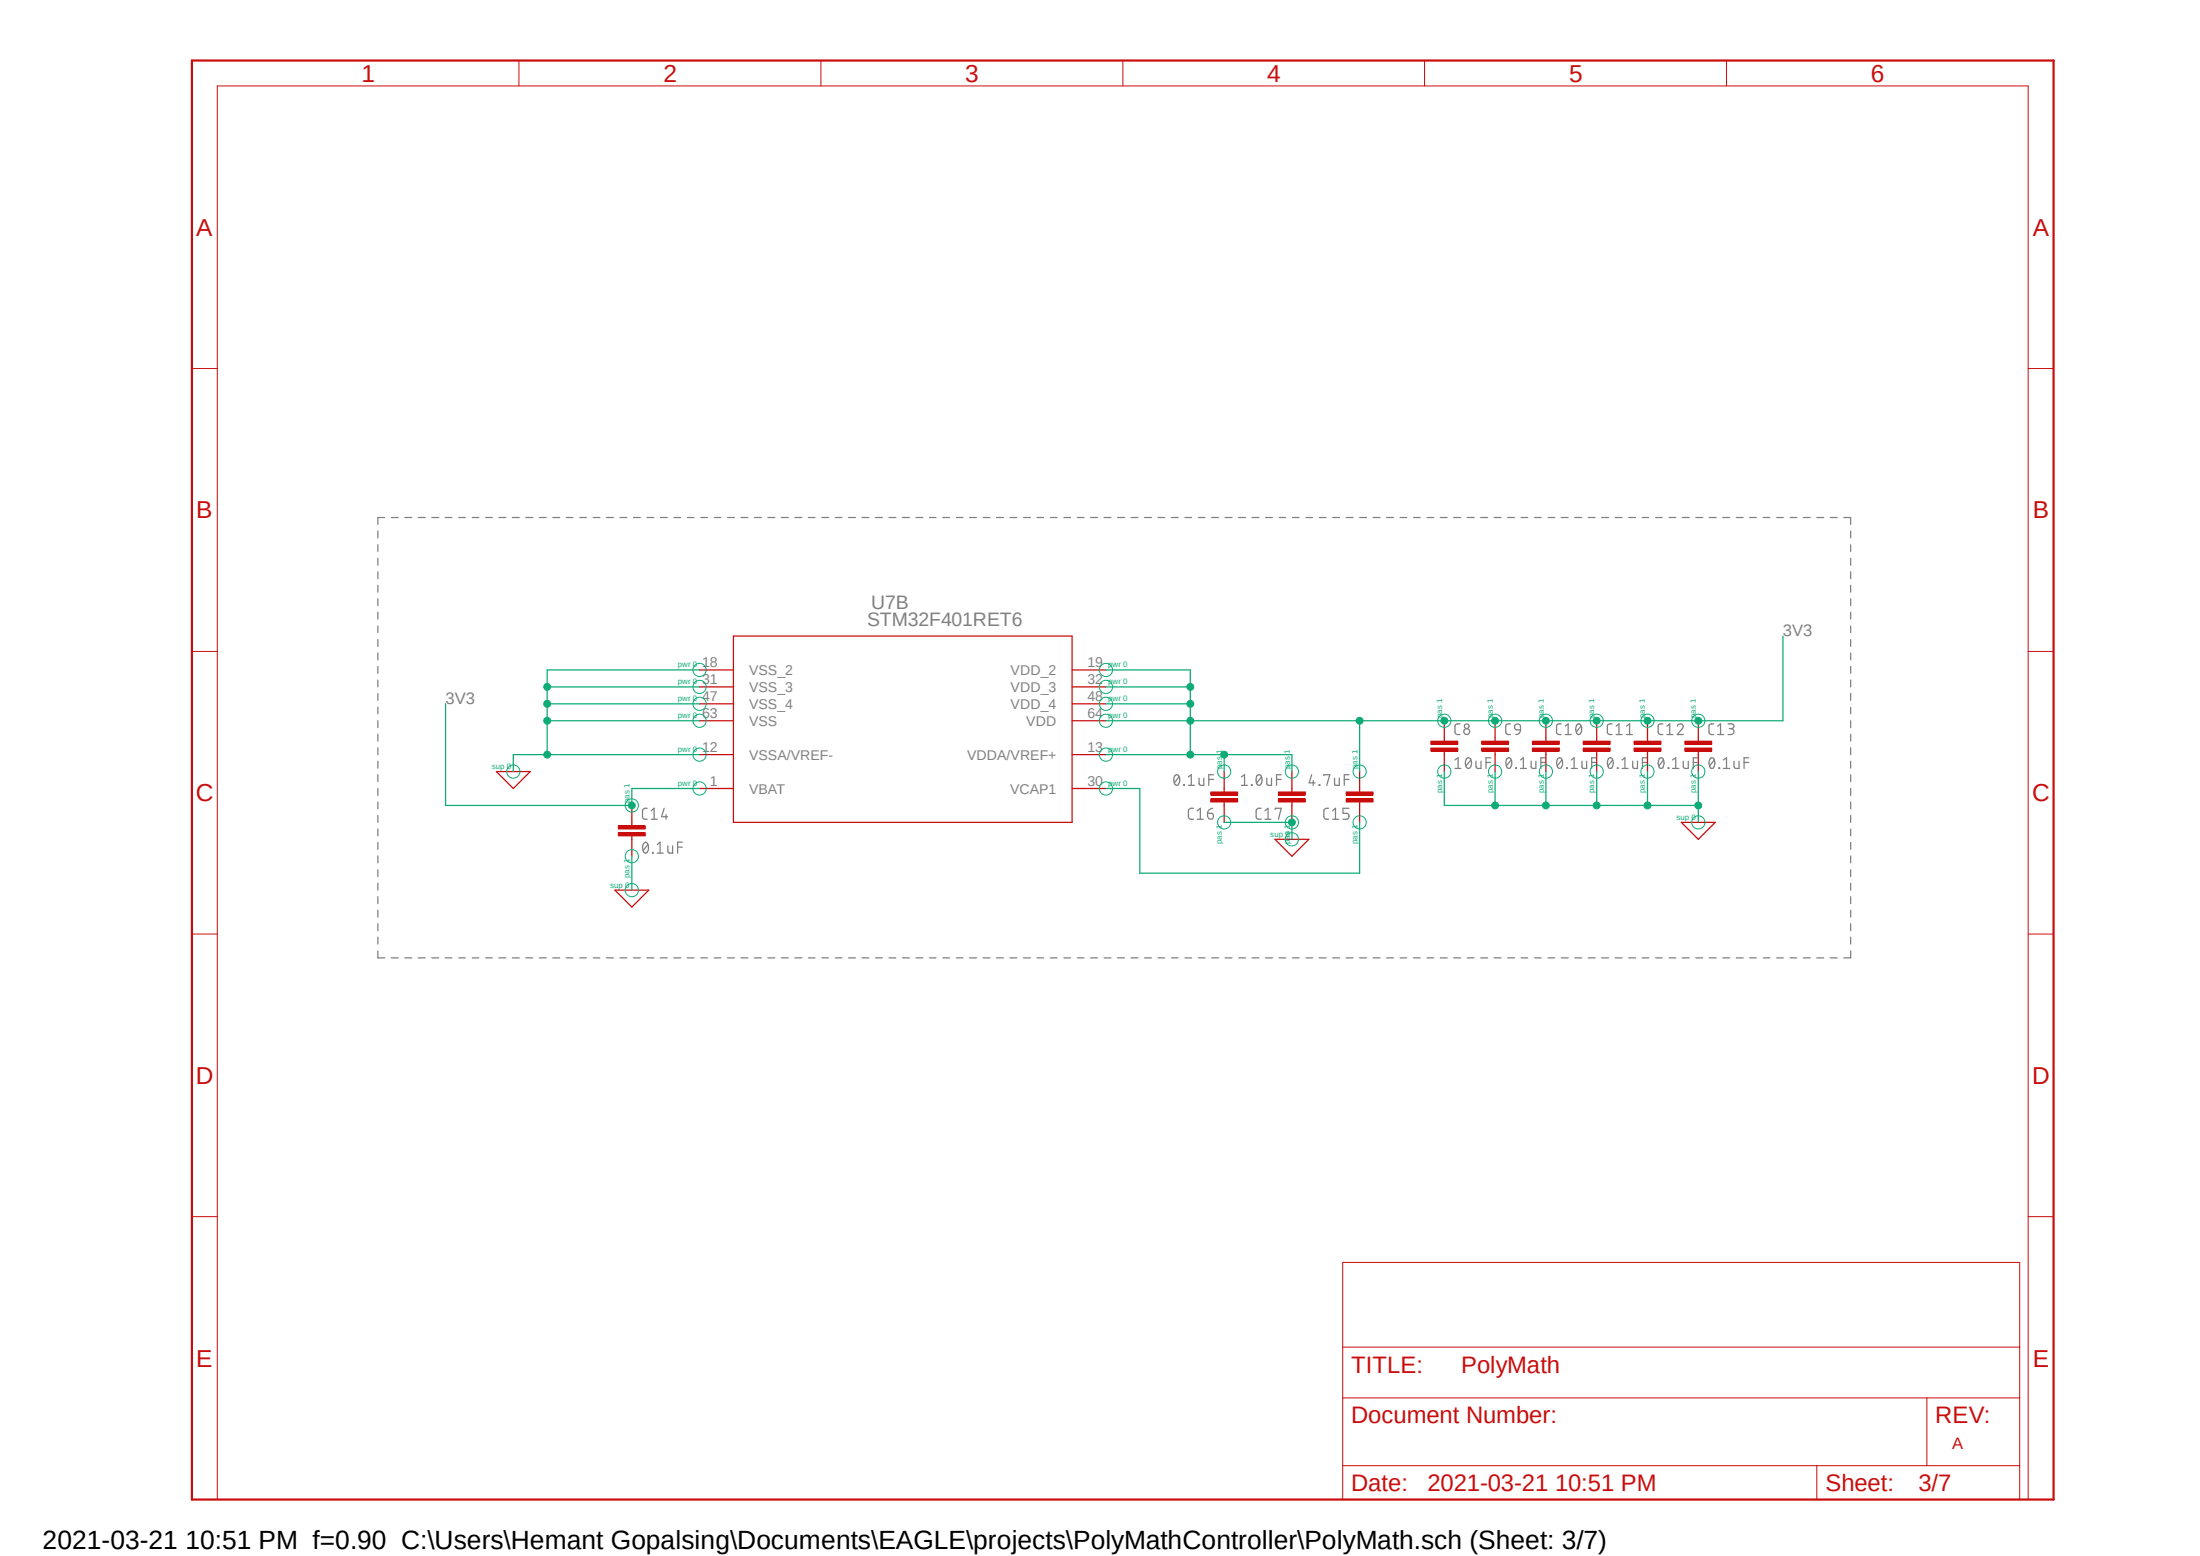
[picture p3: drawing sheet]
<svg xmlns="http://www.w3.org/2000/svg" width="297mm" height="210mm" viewBox="0 0 297 210" stroke-linecap="round" stroke-linejoin="round" font-family="sans-serif">
<path d="M25.4 7.9l252.2 195M277.6 7.9l-252.2 195" fill="none" stroke="#fff" stroke-width=".14"/>
<g fill="none" stroke="#808080" stroke-width=".17">
<path d="M197.1 97.7h-.5l-.2 .3 .1 1 .1 .1h.5M203.9 97.7h-.4l-.2 .3v1l.2 .1h.4M204.5 97.9a.42 .42 0 0 1 .5-.2 .42 .42 0 0 1 .3 .4v.4h-.5a.4 .4 0 0 1-.3-.6zM205.3 98.5a.59 .59 0 0 1-.7 .6M210.8 97.7h-.5l-.2 .3 .1 1 .1 .1h.5M211.3 99.1h.8M211.3 98l.4-.3v1.4M212.9 97.9a.31 .31 0 0 1 .2-.2 .31 .31 0 0 1 .3 .2 .87 .87 0 0 1-.3 1.2 .92 .92 0 0 1-.2-1.2zM213.4 98l-.6 .8M217.6 97.7h-.4l-.2 .3v1l.2 .1h.4M218.2 99.1h.8M218.2 98l.4-.3v1.4"/>
<path d="M219.6 99.1h.8M219.6 98l.4-.3v1.4M224.5 97.7h-.5l-.1 .3v1l.1 .1h.5M225 99.1h.8M225 98l.4-.3v1.4M226.4 98a.4 .4 0 0 1 .6-.3 .4 .4 0 0 1 .1 .6l-.7 .8h.8M231.4 97.7h-.5l-.2 .3 .1 1 .1 .1h.5M231.9 99.1h.8M231.9 98l.4-.3v1.4M233.3 97.7h.6a.31 .31 0 0 1 .2 .4 .31 .31 0 0 1-.3 .2h-.3M233.7 98.3l.2 .1a.41 .41 0 0 1 .2 .4 .41 .41 0 0 1-.4 .3h-.4M87 113.7h.2a.93 .93 0 0 1 .1 1.4h-.1a.89 .89 0 0 1-.2-1.4z"/>
<path d="M87.4 109.1l-.5 .1-.2 .2 .1 1 .1 .1 .5 .1M87.5 114l-.7 .8M87.9 110.6h.8M87.9 109.4l.4-.3v1.5M88.1 115.1h.1zM88.7 115.1h.8M88.7 114l.4-.3v1.4M89.7 109.1l-.4 1.1h.8M89.9 109.9v.7M90.2 114.2v.8l.2 .1h.4v-.9M91.5 114.3h.6M92.1 113.7h-.6v1.4"/>
<path d="M158.6 104.7a.31 .31 0 0 1 .3-.1 .31 .31 0 0 1 .2 .1 .87 .87 0 0 1-.2 1.3 .92 .92 0 0 1-.3-1.3zM159.2 104.9l-.7 .8M159.8 105.9l.1 .1zM160.4 106h.8M160.4 104.9l.4-.3v1.4M161.1 109.1h-.3l-.3 .2-.1 .1 .1 1 .1 .1 .5 .1M161.6 110.6h.8M161.6 109.4l.5-.3v1.5M161.9 105v.9l.2 .1h.4v-1M163 109.8h.5a.41 .41 0 0 1 .3 .4 .41 .41 0 0 1-.4 .4 .41 .41 0 0 1-.4-.4zM163.2 105.2h.6M163.7 109.1a.73 .73 0 0 0-.7 .7"/>
<path d="M163.8 104.6h-.6v1.4M167.6 106h.8M167.6 104.9l.4-.3v1.4M169 105.9v.1zM169.8 104.6h.2a.82 .82 0 0 1 0 1.4 .89 .89 0 0 1-.2-1.4zM170.3 109.1h-.4l-.3 .2v.1v1l.2 .1 .5 .1M170.3 104.9l-.6 .8M170.8 110.6h.8M170.8 109.4l.4-.3v1.5M171 105v.9l.2 .1h.5v-1M172.2 109.3v-.2h.8l-.4 1.5M172.3 105.2h.7"/>
<path d="M173 104.6h-.7v1.4M177.1 104.6l-.4 1.1h.8M177.3 105.4v.6M178.1 105.9l.1 .1zM178.7 104.7v-.1h.8l-.4 1.4M179.4 109.1l-.5 .1-.2 .2 .1 1 .1 .1 .5 .1M179.9 110.6h.8M179.9 109.4l.4-.3v1.5M180.2 105v.9l.2 .1h.4v-1M181.5 105.2h.6M182.1 109.1h-.8v.7h.5a.42 .42 0 0 1 .3 .4 .42 .42 0 0 1-.3 .4h-.5M182.1 104.6h-.6v1.4"/>
<path d="M196.4 102.6l.4-.3v1.4M196.4 103.7h.8M198 102.4a.34 .34 0 0 1 .5 0 .92 .92 0 0 1-.3 1.3 .92 .92 0 0 1-.2-1.3zM198.6 102.6l-.7 .8M199.3 102.7v.8l.2 .2h.4v-1M200.6 102.9h.7M201.3 102.3h-.7v1.4M203.4 102.4a.31 .31 0 0 1 .3-.1 .31 .31 0 0 1 .3 .1 .87 .87 0 0 1-.3 1.3 .92 .92 0 0 1-.3-1.3zM204 102.6l-.6 .8M204.6 103.6l.1 .1zM205.3 103.7h.8M205.3 102.6l.4-.3v1.4"/>
<path d="M206.7 102.7v.9l.2 .1h.4v-1M208 102.9h.7M208.7 102.3h-.7v1.4M210.3 102.4a.31 .31 0 0 1 .2-.1 .31 .31 0 0 1 .3 .1 .87 .87 0 0 1-.2 1.3 .92 .92 0 0 1-.3-1.3zM210.9 102.6l-.7 .8M211.5 103.6l.1 .1zM212.1 103.7h.8M212.1 102.6l.4-.3v1.4M213.6 102.7v.9l.2 .1h.4v-1M214.9 102.9h.6M215.5 102.3h-.6v1.4M217.2 102.3h.2a.67 .67 0 0 1 .4 1l-.2 .4h-.2a.72 .72 0 0 1-.4-1z"/>
<path d="M217.7 102.6l-.6 .8M218.4 103.6v.1zM219 103.7h.8M219 102.6l.4-.3v1.4M220.4 102.7v.9l.2 .1h.5v-1M221.7 102.9h.7M222.4 102.3h-.7v1.4M224.1 102.3h.2a.67 .67 0 0 1 .3 1l-.1 .4h-.2a.72 .72 0 0 1-.4-1zM224.6 102.6l-.7 .8M225.2 103.6l.1 .1zM225.8 103.7h.9M225.8 102.6l.4-.3v1.4"/>
<path d="M227.2 102.7v.8l.3 .2h.4v-1M228.6 102.9h.6M229.2 102.3h-.6v1.4M230.9 102.3h.2a.64 .64 0 0 1 .4 1l-.2 .4h-.2a.77 .77 0 0 1-.3-1zM231.4 102.6l-.6 .8M232.1 103.6l.1 .1zM232.7 103.7h.8M232.7 102.6l.4-.3v1.4M234.1 102.7v.8l.3 .2h.4v-1M235.5 102.9h.6M236.1 102.3h-.6v1.4"/>
<circle cx="198" cy="98.7" r=".41"/>
<circle cx="198" cy="98" r=".31"/>
</g>
<path d="M25.9 8.2h251.3v194.2h-251.3z" fill="none" stroke="#c90d0c" stroke-width=".3"/>
<g fill="none" stroke="#c90d0c" stroke-width=".14">
<path d="M70.1 8.2v3.4M110.8 8.2v3.4M151.6 8.2v3.4M192.3 8.2v3.4M233.1 8.2v3.4M25.9 49.7h3.4M273.8 49.7h3.4M25.9 87.9h3.4M273.8 87.9h3.4M83.5 112.4h3.6v.4h-3.6zM83.5 111.5h3.6v.4h-3.6zM163.4 106.9h3.7v.4h-3.7z"/>
<path d="M163.4 107.8h3.7v.4h-3.7zM172.6 106.9h3.6v.4h-3.6zM172.6 107.8h3.6v.4h-3.6zM181.7 106.9h3.7v.4h-3.7zM181.7 107.8h3.7v.4h-3.7zM193.2 101h3.6v.4h-3.6zM193.2 100h3.6v.5h-3.6zM200 101h3.7v.4h-3.7zM200 100h3.7v.5h-3.7zM206.9 101h3.6v.4h-3.6zM206.9 100h3.6v.5h-3.6zM213.7 101h3.7v.4h-3.7z"/>
<path d="M213.7 100h3.7v.5h-3.7zM220.6 101h3.6v.4h-3.6zM220.6 100h3.6v.5h-3.6zM227.5 101h3.6v.4h-3.6zM227.5 100h3.6v.5h-3.6zM25.9 126.1h3.4M273.8 126.1h3.4M25.9 164.2h3.4M181.3 170.4h91.4v32h-91.4zM273.8 164.2h3.4M181.3 188.7h91.4M181.3 197.8h91.4"/>
<path d="M181.3 181.8h91.4M245.3 197.8v4.6M260.1 188.7v9.1M29.3 202.4v-190.8h244.5v190.8"/>
</g>
<g fill="none" stroke="#c90d0c" stroke-width=".17">
<path d="M94.4 90.4h4.6M94.4 92.7h4.6M94.4 95h4.6M94.4 97.3h4.6M99 85.9h45.7v25.1h-45.7zM144.7 90.4h4.6M144.7 92.7h4.6M144.7 95h4.6M144.7 97.3h4.6M195 97.3v2.7M201.8 97.3v2.7M208.7 97.3v2.7"/>
<path d="M215.6 97.3v2.7M222.4 97.3v2.7M229.3 97.3v2.7M67 104.1h4.6l-2.3 2.3zM85.3 108.7v2.8M85.3 112.8v2.8M94.4 101.9h4.6M94.4 106.4h4.6M144.7 101.9h4.6M144.7 106.4h4.6M165.3 104.1v2.8M165.3 108.2v2.8"/>
<path d="M172.1 113.3h4.6l-2.3 2.3zM174.4 104.1v2.8M174.4 108.2v2.8M183.6 104.1v2.8M183.6 108.2v2.8M195 101.4v2.7M201.8 101.4v2.7M208.7 101.4v2.7M215.6 101.4v2.7M222.4 101.4v2.7M227 111h4.6l-2.3 2.3zM229.3 101.4v2.7"/>
<path d="M83 120.1h4.6l-2.3 2.3z"/>
</g>
<g fill="none" stroke="#c90d0c" stroke-width=".42">
<path d="M83.5 112.6h3.6M83.5 111.7h3.6M163.4 107.1h3.7M163.4 108h3.7M172.6 107.1h3.6M172.6 108h3.6M181.7 107.1h3.7M181.7 108h3.7M193.2 101.2h3.6M193.2 100.2h3.6M200 101.2h3.7M200 100.2h3.7"/>
<path d="M206.9 101.2h3.6M206.9 100.2h3.6M213.7 101.2h3.7M213.7 100.2h3.7M220.6 101.2h3.6M220.6 100.2h3.6M227.5 101.2h3.6M227.5 100.2h3.6"/>
</g>
<g fill="none" stroke="#0dab76" stroke-width=".14">
<circle cx="94.4" cy="92.7" r=".89"/>
<circle cx="94.4" cy="97.3" r=".89"/>
<circle cx="94.4" cy="95" r=".89"/>
<circle cx="94.4" cy="90.4" r=".89"/>
<circle cx="149.3" cy="90.4" r=".89"/>
<circle cx="149.3" cy="92.7" r=".89"/>
<circle cx="149.3" cy="95" r=".89"/>
<circle cx="149.3" cy="97.3" r=".89"/>
<circle cx="195" cy="97.3" r=".89"/>
<circle cx="201.8" cy="97.3" r=".89"/>
<circle cx="208.7" cy="97.3" r=".89"/>
<circle cx="215.6" cy="97.3" r=".89"/>
<circle cx="222.4" cy="97.3" r=".89"/>
<circle cx="229.3" cy="97.3" r=".89"/>
<circle cx="69.3" cy="104.1" r=".89"/>
<circle cx="85.3" cy="108.7" r=".89"/>
<circle cx="85.3" cy="115.6" r=".89"/>
<circle cx="94.4" cy="101.9" r=".89"/>
<circle cx="94.4" cy="106.4" r=".89"/>
<circle cx="149.3" cy="106.4" r=".89"/>
<circle cx="149.3" cy="101.9" r=".89"/>
<circle cx="165.3" cy="104.1" r=".89"/>
<circle cx="165.3" cy="111" r=".89"/>
<circle cx="174.4" cy="111" r=".89"/>
<circle cx="174.4" cy="104.1" r=".89"/>
<circle cx="174.4" cy="113.3" r=".89"/>
<circle cx="183.6" cy="111" r=".89"/>
<circle cx="183.6" cy="104.1" r=".89"/>
<circle cx="195" cy="104.1" r=".89"/>
<circle cx="201.8" cy="104.1" r=".89"/>
<circle cx="208.7" cy="104.1" r=".89"/>
<circle cx="215.6" cy="104.1" r=".89"/>
<circle cx="222.4" cy="104.1" r=".89"/>
<circle cx="229.3" cy="111" r=".89"/>
<circle cx="229.3" cy="104.1" r=".89"/>
<circle cx="85.3" cy="120.1" r=".89"/>
</g>
<path d="M73.9 92.7h20.5M94.4 90.4h-20.5v11.5" fill="none" stroke="#0dab76" stroke-width=".17"/>
<circle cx="73.9" cy="92.7" r=".46" fill="#0dab76"/>
<circle cx="73.9" cy="92.7" r=".46" fill="none" stroke="#0dab76" stroke-width=".14"/>
<path d="M73.9 95h20.5" fill="none" stroke="#0dab76" stroke-width=".17"/>
<circle cx="73.9" cy="95" r=".46" fill="#0dab76"/>
<circle cx="73.9" cy="95" r=".46" fill="none" stroke="#0dab76" stroke-width=".14"/>
<path d="M73.9 97.3h20.5" fill="none" stroke="#0dab76" stroke-width=".17"/>
<circle cx="73.9" cy="97.3" r=".46" fill="#0dab76"/>
<circle cx="73.9" cy="97.3" r=".46" fill="none" stroke="#0dab76" stroke-width=".14"/>
<path d="M69.3 101.9h25.1" fill="none" stroke="#0dab76" stroke-width=".17"/>
<circle cx="73.9" cy="101.9" r=".46" fill="#0dab76"/>
<circle cx="73.9" cy="101.9" r=".46" fill="none" stroke="#0dab76" stroke-width=".14"/>
<path d="M69.3 101.9v2.2M195 104.1v4.6h6.8M229.3 104.1v6.9" fill="none" stroke="#0dab76" stroke-width=".17"/>
<circle cx="229.3" cy="108.7" r=".46" fill="#0dab76"/>
<circle cx="229.3" cy="108.7" r=".46" fill="none" stroke="#0dab76" stroke-width=".14"/>
<path d="M201.8 104.1v4.6h27.5" fill="none" stroke="#0dab76" stroke-width=".17"/>
<circle cx="201.8" cy="108.7" r=".46" fill="#0dab76"/>
<circle cx="201.8" cy="108.7" r=".46" fill="none" stroke="#0dab76" stroke-width=".14"/>
<path d="M208.7 104.1v4.6" fill="none" stroke="#0dab76" stroke-width=".17"/>
<circle cx="208.7" cy="108.7" r=".46" fill="#0dab76"/>
<circle cx="208.7" cy="108.7" r=".46" fill="none" stroke="#0dab76" stroke-width=".14"/>
<path d="M215.6 104.1v4.6" fill="none" stroke="#0dab76" stroke-width=".17"/>
<circle cx="215.6" cy="108.7" r=".46" fill="#0dab76"/>
<circle cx="215.6" cy="108.7" r=".46" fill="none" stroke="#0dab76" stroke-width=".14"/>
<path d="M222.4 104.1v4.6" fill="none" stroke="#0dab76" stroke-width=".17"/>
<circle cx="222.4" cy="108.7" r=".46" fill="#0dab76"/>
<circle cx="222.4" cy="108.7" r=".46" fill="none" stroke="#0dab76" stroke-width=".14"/>
<path d="M165.3 111h9.1v2.3" fill="none" stroke="#0dab76" stroke-width=".17"/>
<circle cx="174.4" cy="111" r=".46" fill="#0dab76"/>
<circle cx="174.4" cy="111" r=".46" fill="none" stroke="#0dab76" stroke-width=".14"/>
<path d="M60.2 95v13.7h25.1v-2.3M85.3 115.6v4.5M149.3 106.4h4.6v11.5h29.7v-6.9" fill="none" stroke="#0dab76" stroke-width=".17"/>
<circle cx="85.3" cy="108.7" r=".46" fill="#0dab76"/>
<circle cx="85.3" cy="108.7" r=".46" fill="none" stroke="#0dab76" stroke-width=".14"/>
<path d="M149.3 95h11.4v6.9h-11.4M149.3 97.3h11.4M85.3 106.4h9.1" fill="none" stroke="#0dab76" stroke-width=".17"/>
<circle cx="160.7" cy="97.3" r=".46" fill="#0dab76"/>
<circle cx="160.7" cy="97.3" r=".46" fill="none" stroke="#0dab76" stroke-width=".14"/>
<path d="M149.3 92.7h11.4v2.3" fill="none" stroke="#0dab76" stroke-width=".17"/>
<circle cx="160.7" cy="95" r=".46" fill="#0dab76"/>
<circle cx="160.7" cy="95" r=".46" fill="none" stroke="#0dab76" stroke-width=".14"/>
<path d="M149.3 90.4h11.4v2.3" fill="none" stroke="#0dab76" stroke-width=".17"/>
<circle cx="160.7" cy="92.7" r=".46" fill="#0dab76"/>
<circle cx="160.7" cy="92.7" r=".46" fill="none" stroke="#0dab76" stroke-width=".14"/>
<path d="M160.7 101.9h4.6" fill="none" stroke="#0dab76" stroke-width=".17"/>
<circle cx="160.7" cy="101.9" r=".46" fill="#0dab76"/>
<circle cx="160.7" cy="101.9" r=".46" fill="none" stroke="#0dab76" stroke-width=".14"/>
<path d="M165.3 104.1v-2.2h9.1v2.2" fill="none" stroke="#0dab76" stroke-width=".17"/>
<circle cx="165.3" cy="101.9" r=".46" fill="#0dab76"/>
<circle cx="165.3" cy="101.9" r=".46" fill="none" stroke="#0dab76" stroke-width=".14"/>
<path d="M240.7 85.9v11.4h-80" fill="none" stroke="#0dab76" stroke-width=".17"/>
<circle cx="195" cy="97.3" r=".46" fill="#0dab76"/>
<circle cx="195" cy="97.3" r=".46" fill="none" stroke="#0dab76" stroke-width=".14"/>
<circle cx="201.8" cy="97.3" r=".46" fill="#0dab76"/>
<circle cx="201.8" cy="97.3" r=".46" fill="none" stroke="#0dab76" stroke-width=".14"/>
<circle cx="208.7" cy="97.3" r=".46" fill="#0dab76"/>
<circle cx="208.7" cy="97.3" r=".46" fill="none" stroke="#0dab76" stroke-width=".14"/>
<circle cx="215.6" cy="97.3" r=".46" fill="#0dab76"/>
<circle cx="215.6" cy="97.3" r=".46" fill="none" stroke="#0dab76" stroke-width=".14"/>
<circle cx="222.4" cy="97.3" r=".46" fill="#0dab76"/>
<circle cx="222.4" cy="97.3" r=".46" fill="none" stroke="#0dab76" stroke-width=".14"/>
<circle cx="229.3" cy="97.3" r=".46" fill="#0dab76"/>
<circle cx="229.3" cy="97.3" r=".46" fill="none" stroke="#0dab76" stroke-width=".14"/>
<path d="M183.6 97.3v6.8" fill="none" stroke="#0dab76" stroke-width=".17"/>
<circle cx="183.6" cy="97.3" r=".46" fill="#0dab76"/>
<circle cx="183.6" cy="97.3" r=".46" fill="none" stroke="#0dab76" stroke-width=".14"/>
<g fill="none" stroke="#808080" stroke-width=".17">
<path d="M51 71.7v.9M51 73.5v.9M51 75.4v.9M51 77.2v.9M51 79v.9M51.9 69.8h-.9v1M52.8 69.8h1M54.7 69.8h.9M56.5 69.8h.9M58.3 69.8h.9M60.1 69.8h.9M61.9 69.8h.9"/>
<path d="M63.8 69.8h.8M65.6 69.8h.9M67.4 69.8h.9M69.2 69.8h.9M71 69.8h.9M72.8 69.8h.9M74.6 69.8h1M76.5 69.8h.8M78.3 69.8h.9M80.1 69.8h.9M81.9 69.8h.9M83.7 69.8h.9"/>
<path d="M85.5 69.8h.9M87.3 69.8h1M89.2 69.8h.9M91 69.8h.9M92.8 69.8h.9M94.6 69.8h.9M96.4 69.8h.9M98.2 69.8h.9M100 69.8h1M101.9 69.8h.9M103.7 69.8h.9M105.5 69.8h.9"/>
<path d="M107.3 69.8h.9M109.1 69.8h.9M111 69.8h.8M112.8 69.8h.9M114.6 69.8h.9M116.4 69.8h.9M118.2 69.8h.9M120 69.8h.9M121.8 69.8h1M123.7 69.8h.9M125.5 69.8h.9M127.3 69.8h.9"/>
<path d="M129.1 69.8h.9M130.9 69.8h.9M132.7 69.8h.9M134.5 69.8h1M136.4 69.8h.9M138.2 69.8h.9M140 69.8h.9M141.8 69.8h.9M143.6 69.8h.9M145.5 69.8h.8M147.2 69.8h1M149.1 69.8h.9"/>
<path d="M150.9 69.8h.9M152.7 69.8h.9M154.5 69.8h.9M156.3 69.8h.9M158.2 69.8h.8M160 69.8h.9M161.8 69.8h.9M163.6 69.8h.9M165.4 69.8h.9M167.2 69.8h.9M169 69.8h1M170.9 69.8h.9"/>
<path d="M172.7 69.8h.9M174.5 69.8h.9M176.3 69.8h.9M178.1 69.8h.9M179.9 69.8h.9M181.7 69.8h1M183.6 69.8h.9M185.4 69.8h.9M187.2 69.8h.9M189 69.8h.9M190.8 69.8h.9M192.7 69.8h.8"/>
<path d="M194.4 69.8h1M196.3 69.8h.9M198.1 69.8h.9M199.9 69.8h.9M201.7 69.8h.9M203.5 69.8h1M205.4 69.8h.8M207.2 69.8h.9M209 69.8h.9M210.8 69.8h.9M212.6 69.8h.9M214.4 69.8h.9"/>
<path d="M216.2 69.8h1M218.1 69.8h.9M219.9 69.8h.9M221.7 69.8h.9M223.5 69.8h.9M225.3 69.8h.9M227.1 69.8h.9M228.9 69.8h1M230.8 69.8h.9M232.6 69.8h.9M234.4 69.8h.9M236.2 69.8h.9"/>
<path d="M238 69.8h.9M239.9 69.8h.8M241.7 69.8h.9M243.5 69.8h.9M245.3 69.8h.9M247.1 69.8h.9M248.9 69.8h1v1M249.9 71.7v.9M249.9 73.5v.9M249.9 75.4v.9M249.9 77.2v.9M249.9 79v.9"/>
<path d="M51 80.8v.9M51 82.6v1M51 84.5v.9M51 86.3v.9M51 88.1v1M51 90v.9M51 91.8v.9M51 93.6v.9M51 95.5v.9M51 97.3v.9M51 99.1v.9M249.9 80.8v.9"/>
<path d="M249.9 82.6v1M249.9 84.5v.9M249.9 86.3v.9M249.9 88.1v1M249.9 90v.9M249.9 91.8v.9M249.9 93.6v.9M249.9 95.5v.9M249.9 97.3v.9M249.9 99.1v.9M51 100.9v1M51 102.7v1"/>
<path d="M51 104.6v.9M51 106.4v1M51 108.2v1M51 110.1v.9M51 111.9v.9M51 113.7v.9M51 115.5v1M51 117.4v.9M51 119.2v.9M249.9 100.9v1M249.9 102.7v1M249.9 104.6v.9"/>
<path d="M249.9 106.4v1M249.9 108.2v1M249.9 110.1v.9M249.9 111.9v.9M249.9 113.7v.9M249.9 115.5v1M249.9 117.4v.9M249.9 119.2v.9M51 128.4v.9h.9M51 121v1M51 122.9v.9M51 124.7v.9"/>
<path d="M51 126.5v.9M52.8 129.3h1M54.7 129.3h.9M56.5 129.3h.9M58.3 129.3h.9M60.1 129.3h.9M61.9 129.3h.9M63.8 129.3h.8M65.6 129.3h.9M67.4 129.3h.9M69.2 129.3h.9M71 129.3h.9"/>
<path d="M72.8 129.3h.9M74.6 129.3h1M76.5 129.3h.8M78.3 129.3h.9M80.1 129.3h.9M81.9 129.3h.9M83.7 129.3h.9M85.5 129.3h.9M87.3 129.3h1M89.2 129.3h.9M91 129.3h.9M92.8 129.3h.9"/>
<path d="M94.6 129.3h.9M96.4 129.3h.9M98.2 129.3h.9M100 129.3h1M101.9 129.3h.9M103.7 129.3h.9M105.5 129.3h.9M107.3 129.3h.9M109.1 129.3h.9M111 129.3h.8M112.8 129.3h.9M114.6 129.3h.9"/>
<path d="M116.4 129.3h.9M118.2 129.3h.9M120 129.3h.9M121.8 129.3h1M123.7 129.3h.9M125.5 129.3h.9M127.3 129.3h.9M129.1 129.3h.9M130.9 129.3h.9M132.7 129.3h.9M134.5 129.3h1M136.4 129.3h.9"/>
<path d="M138.2 129.3h.9M140 129.3h.9M141.8 129.3h.9M143.6 129.3h.9M145.5 129.3h.8M147.2 129.3h1M149.1 129.3h.9M150.9 129.3h.9M152.7 129.3h.9M154.5 129.3h.9M156.3 129.3h.9M158.2 129.3h.8"/>
<path d="M160 129.3h.9M161.8 129.3h.9M163.6 129.3h.9M165.4 129.3h.9M167.2 129.3h.9M169 129.3h1M170.9 129.3h.9M172.7 129.3h.9M174.5 129.3h.9M176.3 129.3h.9M178.1 129.3h.9M179.9 129.3h.9"/>
<path d="M181.7 129.3h1M183.6 129.3h.9M185.4 129.3h.9M187.2 129.3h.9M189 129.3h.9M190.8 129.3h.9M192.7 129.3h.8M194.4 129.3h1M196.3 129.3h.9M198.1 129.3h.9M199.9 129.3h.9M201.7 129.3h.9"/>
<path d="M203.5 129.3h1M205.4 129.3h.8M207.2 129.3h.9M209 129.3h.9M210.8 129.3h.9M212.6 129.3h.9M214.4 129.3h.9M216.2 129.3h1M218.1 129.3h.9M219.9 129.3h.9M221.7 129.3h.9M223.5 129.3h.9"/>
<path d="M225.3 129.3h.9M227.1 129.3h.9M228.9 129.3h1M230.8 129.3h.9M232.6 129.3h.9M234.4 129.3h.9M236.2 129.3h.9M238 129.3h.9M239.9 129.3h.8M241.7 129.3h.9M243.5 129.3h.9M245.3 129.3h.9"/>
<path d="M247.1 129.3h.9M249.9 128.4v.9h-1M249.9 121v1M249.9 122.9v.9M249.9 124.7v.9M249.9 126.5v.9"/>
</g>
<text font-size="3.6" x="5.8" y="209">2021-03-21 10:51 PM f=0.90 C:\Users\Hemant Gopalsing\Documents\EAGLE\projects\PolyMathController\PolyMath.sch (Sheet: 3/7)</text>
<g font-size="3.3" fill="#c90d0c">
<text x="48.8" y="11">1</text>
<text x="89.6" y="11">2</text>
<text x="130.3" y="11">3</text>
<text x="171.1" y="11">4</text>
<text x="211.8" y="11">5</text>
<text x="252.5" y="11">6</text>
<text x="26.5" y="31.8">A</text>
<text x="274.4" y="31.8">A</text>
<text x="26.5" y="70">B</text>
<text x="274.4" y="70">B</text>
<text x="26.4" y="108.1">C</text>
<text x="274.4" y="108.1">C</text>
<text x="26.4" y="146.3">D</text>
<text x="274.4" y="146.3">D</text>
<text x="26.5" y="184.4">E</text>
<text x="274.4" y="184.4">E</text>
</g>
<g font-size="3.2" fill="#c90d0c">
<text x="182.4" y="185.2">TITLE:</text>
<text x="197.3" y="185.2">PolyMath</text>
<text x="182.4" y="192.1">Document Number:</text>
<text x="261.3" y="192.1">REV:</text>
<text x="182.4" y="201.3">Date:</text>
<text x="192.7" y="201.3">2021-03-21 10:51 PM</text>
<text x="246.4" y="201.3">Sheet:</text>
<text x="259" y="201.3">3/7</text>
</g>
<g font-size="2.6" fill="#808080">
<text x="117.6" y="82.2">U7B</text>
<text x="117" y="84.5">STM32F401RET6</text>
</g>
<g font-size="2.2" fill="#808080">
<text x="240.7" y="85.9">3V3</text>
<text x="60.2" y="95">3V3</text>
</g>
<text font-size="2.2" fill="#c90d0c" x="263.6" y="195.5">A</text>
<g font-size="1.9" fill="#808080">
<text x="94.8" y="90.1">18</text>
<text x="94.8" y="92.4">31</text>
<text x="94.8" y="94.7">47</text>
<text x="101.1" y="91.1">VSS_2</text>
<text x="101.1" y="93.4">VSS_3</text>
<text x="101.1" y="95.7">VSS_4</text>
<text x="136.4" y="91.1">VDD_2</text>
<text x="136.4" y="93.4">VDD_3</text>
<text x="136.4" y="95.7">VDD_4</text>
<text x="146.8" y="90.1">19</text>
<text x="146.8" y="92.4">32</text>
<text x="146.8" y="94.7">48</text>
<text x="94.8" y="96.9">63</text>
<text x="94.8" y="101.5">12</text>
<text x="101.1" y="98">VSS</text>
<text x="138.6" y="98">VDD</text>
<text x="146.8" y="96.9">64</text>
<text x="146.8" y="101.5">13</text>
<text x="95.8" y="106.1">1</text>
<text x="101.1" y="102.5">VSSA/VREF-</text>
<text x="101.1" y="107.1">VBAT</text>
<text x="130.6" y="102.5">VDDA/VREF+</text>
<text x="136.4" y="107.1">VCAP1</text>
<text x="146.8" y="106.1">30</text>
</g>
<g font-size="1.1" fill="#0dab76">
<text x="91.5" y="90.1">pwr 0</text>
<text x="91.5" y="92.4">pwr 0</text>
<text x="91.5" y="94.7">pwr 0</text>
<text x="149.6" y="90.1">pwr 0</text>
<text x="149.6" y="92.4">pwr 0</text>
<text x="149.6" y="94.7">pwr 0</text>
<text x="91.5" y="96.9">pwr 0</text>
<text x="91.5" y="101.5">pwr 0</text>
<text x="149.6" y="96.9">pwr 0</text>
<text x="149.6" y="101.5">pwr 0</text>
<text x="194.7" y="96.9" transform="rotate(-90 194.7 96.9)">pas 1</text>
<text x="201.5" y="96.9" transform="rotate(-90 201.5 96.9)">pas 1</text>
<text x="208.4" y="96.9" transform="rotate(-90 208.4 96.9)">pas 1</text>
<text x="215.2" y="96.9" transform="rotate(-90 215.2 96.9)">pas 1</text>
<text x="222.1" y="96.9" transform="rotate(-90 222.1 96.9)">pas 1</text>
<text x="228.9" y="96.9" transform="rotate(-90 228.9 96.9)">pas 1</text>
<text x="66.4" y="103.8">sup 0</text>
<text x="91.5" y="106.1">pwr 0</text>
<text x="149.6" y="106.1">pwr 0</text>
<text x="165" y="103.8" transform="rotate(-90 165 103.8)">pas 1</text>
<text x="174.1" y="103.8" transform="rotate(-90 174.1 103.8)">pas 1</text>
<text x="183.3" y="103.8" transform="rotate(-90 183.3 103.8)">pas 1</text>
<text x="194.7" y="107.1" transform="rotate(-90 194.7 107.1)">pas 1</text>
<text x="201.5" y="107.1" transform="rotate(-90 201.5 107.1)">pas 1</text>
<text x="208.4" y="107.1" transform="rotate(-90 208.4 107.1)">pas 1</text>
<text x="215.2" y="107.1" transform="rotate(-90 215.2 107.1)">pas 1</text>
<text x="222.1" y="107.1" transform="rotate(-90 222.1 107.1)">pas 1</text>
<text x="228.9" y="107.1" transform="rotate(-90 228.9 107.1)">pas 1</text>
<text x="85" y="108.4" transform="rotate(-90 85 108.4)">pas 1</text>
<text x="165" y="113.9" transform="rotate(-90 165 113.9)">pas 1</text>
<text x="171.5" y="112.9">sup 0</text>
<text x="174.1" y="113.9" transform="rotate(-90 174.1 113.9)">pas 1</text>
<text x="183.3" y="113.9" transform="rotate(-90 183.3 113.9)">pas 1</text>
<text x="226.3" y="110.7">sup 0</text>
<text x="82.4" y="119.8">sup 0</text>
<text x="85" y="118.5" transform="rotate(-90 85 118.5)">pas 1</text>
</g>
</svg>
